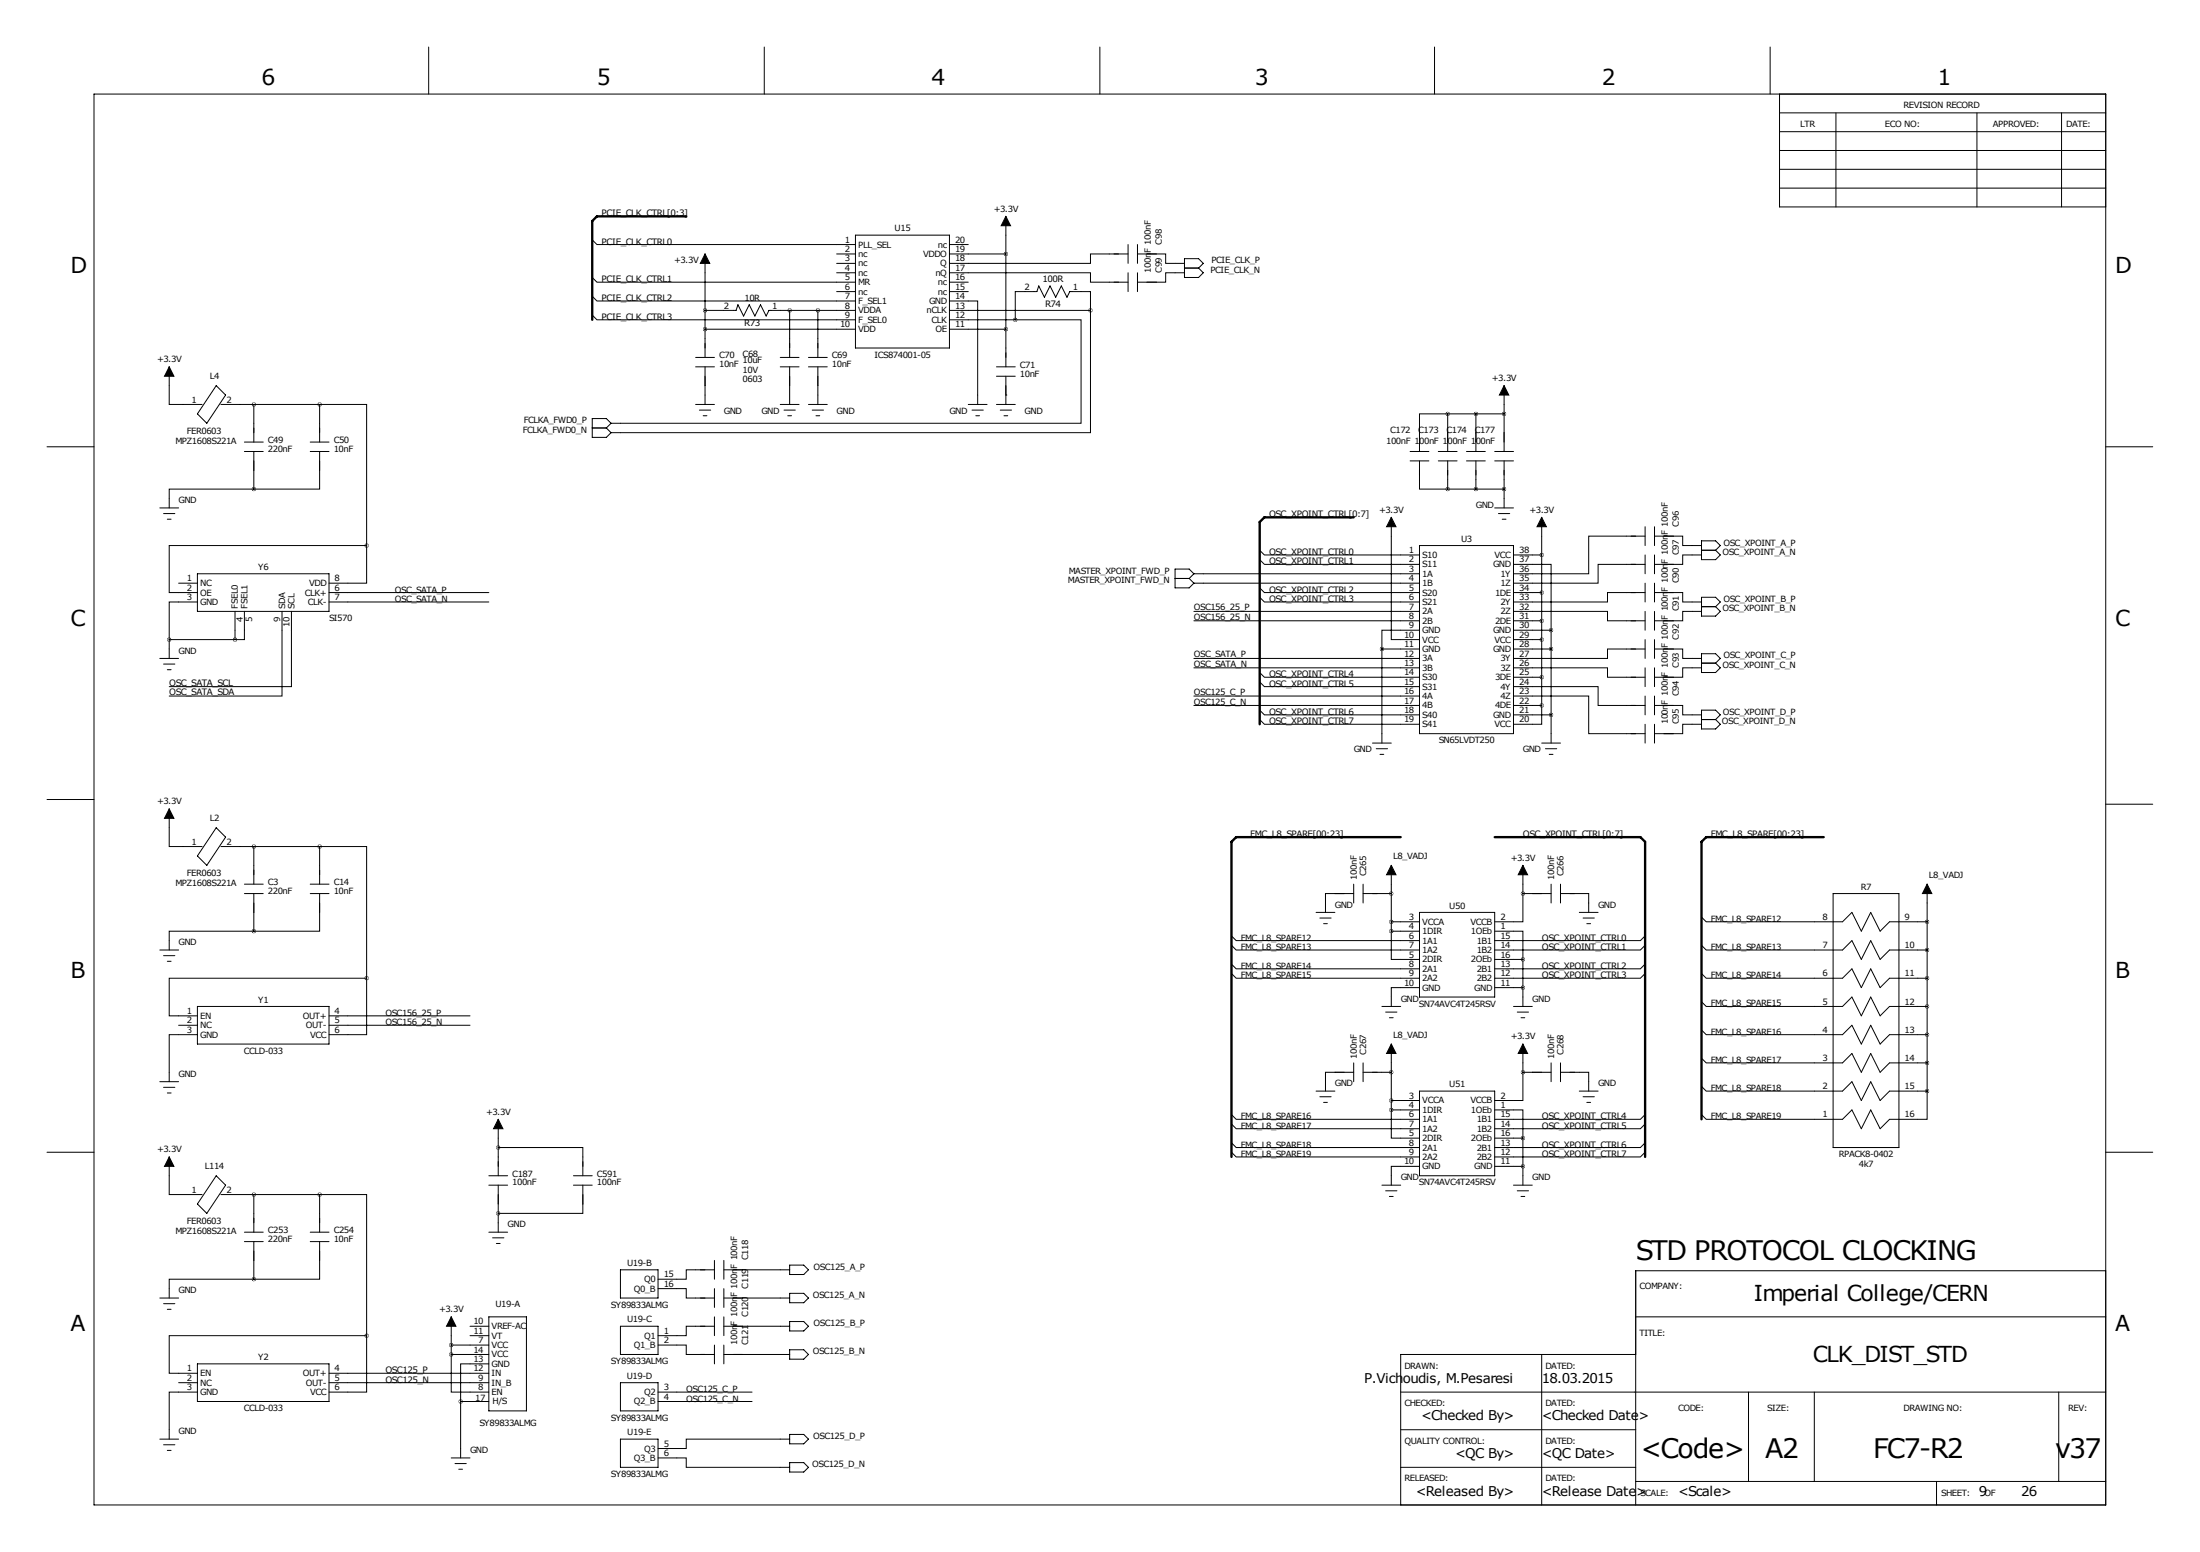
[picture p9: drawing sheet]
<svg xmlns="http://www.w3.org/2000/svg" width="594mm" height="419mm" viewBox="0 0 594 419" stroke-linecap="round" stroke-linejoin="round" font-family="sans-serif">
<g fill="none" stroke="#000" stroke-width=".27">
<path d="M115.8 12.7v12.7M206.5 12.7v12.7M297.2 12.7v12.7M387.6 12.7v12.7M478.3 12.7v12.7M25.4 25.4h543.6v381h-543.6zM480.8 25.4v30.5h88.2M480.8 30.5h88.2M480.8 35.6h88.2M496.1 30.5v25.4M534.2 30.5v25.4M557 30.5v25.4"/>
<path d="M271.8 58.4v10.2M480.8 40.6h88.2M480.8 45.7h88.2M480.8 50.8h88.2M160 64.8l1.3 1.2h69.8M160 74.9l1.3 1.3h69.8M190.5 68.6v27.9M226.1 68.6h5M226.1 71.1h5M226.1 73.7h5M226.1 78.7h5M231.1 63.5h25.4v30.5h-25.4z"/>
<path d="M256.5 73.7h38.1v2.5h10.2M256.5 66h5.1M256.5 68.6h15.3M256.5 76.2h5.1M256.5 78.7h5.1M271.8 68.6v20.3M304.8 68.6h-10.2v2.5h-38.1M304.8 66v5.1M304.8 73.7v5M307.3 68.6h7.7v2.5h5M307.3 66v5.1M307.3 73.7v5"/>
<path d="M320 73.7h-5v2.5h-7.7M320 69.9h3.8l1.3 1.2-1.3 1.3 1.3 1.3-1.3 1.2h-3.8zM320 72.4h3.8M45.7 99.1v10.1h8.9M160 80l1.3 1.3h69.8M160 85.1l1.3 1.3h69.8M188 96.5h5M188 99.1h5M190.5 83.8h8.4l.5-1.5 1.5 3 1.5-3 1.6 3 1.5-3 1.5 3 .8-1.5h23.3M190.5 88.9h40.6M190.5 99.1v10.1M210.8 96.5h5.1"/>
<path d="M210.8 99.1h5.1M213.4 83.8v12.7M213.4 99.1v10.1M218.4 96.5h5.1M218.4 99.1h5.1M221 83.8v12.7M221 99.1v10.1M256.5 81.3h7.7v27.9M256.5 83.8h38.1M256.5 86.4h17.8M256.5 88.9h15.3M269.2 99.1h5.1"/>
<path d="M271.8 88.9v10.2M274.3 86.4h17.8v27.9h-127M294.6 83.8v33h-129.5M294.6 83.8v-5.1h-5.5l-.8 1.6-1.5-3.1-1.6 3.1-1.5-3.1-1.5 3.1-1.5-3.1-.5 1.5h-5.9v7.7M58.4 104.1l2.6 2.6-5.1 7.6-2.6-2.5zM59.7 109.2h26.7M66 119.4h5.1M68.6 109.2v10.2M83.8 119.4h5.1M86.4 109.2h12.7v38.1M86.4 109.2v10.2M160 115.6h3.8"/>
<path d="M163.8 115.6l1.3 1.2M165.1 114.3l-1.3 1.3M165.1 114.3l-1.3-1.3h-3.8v5.1h3.8l1.3-1.3M188 109.2h5M189 110.7h3M190 112.3h1M210.8 109.2h5.1M211.8 110.7h3.1M212.9 112.3h1M218.4 109.2h5.1M219.5 110.7h3M220.5 112.3h1"/>
<path d="M261.6 109.2h5.1M262.6 110.7h3.1M263.7 112.3h1M269.2 109.2h5.1M269.2 101.6h5.1M270.3 110.7h3M271.3 112.3h1M271.8 106.7h.1M271.8 101.6v7.6M391.2 111.8h-7.7v10.1M391.2 111.8v10.1M391.2 111.8h15.2"/>
<path d="M398.8 111.8v10.1M406.4 104.1v17.8M12.7 120.6h12.7M43.2 137.2h5.1M44.2 138.7h3M66 121.9h5.1M68.6 132.1h-22.9v5.1M68.6 121.9v10.2M83.8 121.9h5.1M86.4 121.9v10.2h-17.8M375.9 139.7v33h7.6M381 121.9h5.1"/>
<path d="M381 124.5h5.1M383.5 124.5v7.6h7.7M388.6 121.9h5.1M388.6 124.5h5.1M391.2 124.5v7.6M391.2 132.1h15.2M396.2 121.9h5.1M396.2 124.5h5.1M398.8 124.5v7.6M403.9 121.9h5M403.9 124.5h5M403.9 137.2h5"/>
<path d="M404.9 138.7h3M406.4 124.5v12.7M416.6 139.7v50.8M569 120.6h12.7M45.2 140.2h1M48.3 157.5h5M53.3 154.9h35.6v10.2h-35.6zM99.1 147.3h-53.4v12.7h7.6M99.1 147.3v10.2h-10.2M317.5 156.2h3.8M321.3 156.2l1.3 1.3M322.6 154.9h60.9"/>
<path d="M322.6 157.5h60.9M322.6 154.9l-1.3 1.3M322.6 154.9l-1.3-1.2h-3.8v5.1h3.8l1.3-1.3M340.4 148.6l1.2 1.3h41.9M340.4 151.1l1.2 1.3h41.9M340.4 158.8l1.2 1.2h41.9M383.5 147.3h25.4v50.8h-25.4zM405.9 140.2h1M408.9 152.4h10.2v17.8M408.9 149.9h7.7M444.5 152.4h-12.7v5.1h-22.9M444.5 144.8h-15.2v10.1h-20.4"/>
<path d="M444.5 142.2v5.1M444.5 149.9v5M444.5 157.5v5.1M447 144.8h7.7v2.5h5M447 142.2v5.1M447 149.9v5M447 157.5v5.1M459.7 149.9h-5v2.5h-7.7M459.7 146.1h3.8l1.3 1.2-1.3 1.3 1.3 1.3-1.3 1.2h-3.8zM459.7 148.6h3.8M43.2 177.8h5.1M44.2 179.3h3"/>
<path d="M45.7 172.7h17.8M45.7 172.7v5.1M53.3 162.6h-7.6v10.1M63.5 165.1v7.6M66 165.1v7.6h-2.5M76.2 165.1v22.9h-30.5M78.7 165.1v20.3h-33M88.9 160h43.2M88.9 162.6h43.2M322.6 165.1h60.9M322.6 167.6h60.9M322.6 177.8h60.9"/>
<path d="M340.4 161.3l1.2 1.3h41.9M373.4 175.3h10.1M373.4 175.3v25.4M383.5 170.2h-10.1v5.1M408.9 165.1h25.4v2.5h10.2M408.9 160h7.7M408.9 167.6h7.7M408.9 170.2h10.2M408.9 172.7h7.7M408.9 175.3h10.2M419.1 170.2v30.5M444.5 160h-10.2v2.6h-25.4"/>
<path d="M444.5 175.3h-10.2v2.5h-25.4M444.5 165.1v5.1M444.5 172.7v5.1M447 160h7.7v2.6h5M447 175.3h7.7v2.5h5M447 165.1v5.1M447 172.7v5.1M459.7 165.1h-5v2.5h-7.7M459.7 161.3h3.8l1.3 1.3-1.3 1.2 1.3 1.3-1.3 1.3h-3.8zM459.7 176.5h3.8l1.3 1.3-1.3 1.3 1.3 1.2-1.3 1.3h-3.8zM459.7 163.8h3.8M459.7 179.1h3.8"/>
<path d="M45.2 180.8h1M322.6 180.3h60.9M322.6 188h60.9M322.6 190.5h60.9M340.4 181.6l1.2 1.3h41.9M340.4 184.1l1.2 1.3h41.9M340.4 191.8l1.2 1.2h41.9M340.4 194.3l1.2 1.3h41.9M408.9 180.3h25.4v2.6h10.2M408.9 185.4h22.9v5.1h12.7M408.9 188h20.4v10.1h15.2M408.9 182.9h7.7"/>
<path d="M408.9 190.5h7.7M408.9 193h10.2M416.6 190.5v5.1h-7.7M444.5 180.3v5.1M444.5 188v5M444.5 195.6v5.1M447 190.5h7.7v2.5h5M447 180.3v5.1M447 188v5M447 195.6v5.1M459.7 180.3h-5v2.6h-7.7M459.7 195.6h-5v2.5h-7.7"/>
<path d="M459.7 191.8h3.8l1.3 1.2-1.3 1.3 1.3 1.3-1.3 1.2h-3.8zM459.7 194.3h3.8M12.7 215.9h12.7M45.7 218.4v10.2h8.9M370.8 200.7h5.1M371.9 202.2h3M372.9 203.7h1M416.6 200.7h5M417.6 202.2h3M418.6 203.7h1M569 217.2h12.7M58.4 223.5l2.6 2.6-5.1 7.6-2.6-2.6z"/>
<path d="M59.7 228.6h26.7M66 238.8h5.1M68.6 228.6v10.2M83.8 238.8h5.1M86.4 228.6h12.7v35.6M86.4 228.6v10.2M365.8 238.8v5M368.3 238.8v5M375.9 233.7v17.8M411.5 233.7v7.6M419.1 238.8v5M421.6 238.8v5"/>
<path d="M520.7 238.8v55.8M43.2 256.5h5.1M44.2 258.1h3M45.2 259.6h1M66 241.3h5.1M68.6 251.5h-22.9v5M68.6 241.3v10.2M83.8 241.3h5.1M86.4 241.3v10.2h-17.8M332.7 252.7l1.3 1.3h49.5M332.7 255.3l1.3 1.2h49.5M355.6 246.4h5.1"/>
<path d="M356.6 247.9h3.1M357.6 249.4h1M365.8 241.3h-7.7v5.1M368.3 241.3h7.6M375.9 251.5v7.6h7.6M375.9 248.9h7.6M375.9 251.5h7.6M383.5 246.4h20.4v22.8h-20.4zM403.9 251.5h7.6v7.6M403.9 259.1h7.6M411.5 241.3v7.6h-7.6M411.5 241.3h7.6"/>
<path d="M411.5 259.1v12.7M421.6 241.3h7.7v5.1M426.7 246.4h5.1M427.7 247.9h3.1M428.8 249.4h1M444.5 252.7l-1.3 1.3h-39.3M444.5 255.3l-1.3 1.2h-39.3M459.7 247.6l1.3 1.3h36.8l2.6-2.5 2.5 5.1 2.6-5.1 2.5 5.1 2.5-2.6h10.2M459.7 255.3l1.3 1.2h36.8l2.6-2.5 2.5 5.1 2.6-5.1 2.5 5.1 2.5-2.6h10.2M495.3 241.3h17.8v68.6h-17.8zM48.3 276.9h5M53.3 279.4h-7.6v12.7"/>
<path d="M53.3 271.8h35.6v10.1h-35.6zM88.9 274.3h38.1M88.9 276.9h38.1M99.1 264.2h-53.4v10.1h7.6M99.1 264.2v15.2h-10.2M332.7 260.4l1.3 1.2h49.5M332.7 262.9l1.3 1.3h49.5M373.4 271.8h5.1M374.4 273.3h3M375.4 274.8h1M383.5 266.7h-7.6v5.1M403.9 266.7h7.6"/>
<path d="M408.9 271.8h5.1M410 273.3h3M411 274.8h1M444.5 260.4l-1.3 1.2h-39.3M444.5 262.9l-1.3 1.3h-39.3M459.7 262.9l1.3 1.3h36.8l2.6-2.6 2.5 5.1 2.6-5.1 2.5 5.1 2.5-2.5h10.2M459.7 270.5l1.3 1.3h36.8l2.6-2.6 2.5 5.1 2.6-5.1 2.5 5.1 2.5-2.5h10.2M459.7 278.1l1.3 1.3h36.8l2.6-2.5 2.5 5 2.6-5 2.5 5 2.5-2.5h10.2M43.2 292.1h5.1M44.2 293.6h3M45.2 295.1h1M355.6 294.6h5.1"/>
<path d="M356.6 296.2h3.1M357.6 297.7h1M365.8 289.6h-7.7v5M365.8 287v5.1M368.3 287v5.1M368.3 289.6h7.6M375.9 299.7v7.6h7.6M375.9 297.2h7.6M375.9 299.7h7.6M375.9 281.9v17.8M383.5 294.6h20.4v22.9h-20.4zM403.9 299.7h7.6v7.6"/>
<path d="M411.5 289.6v7.6h-7.6M411.5 289.6h7.6M411.5 281.9v7.7M419.1 287v5.1M421.6 289.6h7.7v5M421.6 287v5.1M426.7 294.6h5.1M427.7 296.2h3.1M428.8 297.7h1M459.7 285.8l1.3 1.2h36.8l2.6-2.5 2.5 5.1 2.6-5.1 2.5 5.1 2.5-2.6h10.2M459.7 293.4l1.3 1.2h36.8l2.6-2.5 2.5 5.1 2.6-5.1 2.5 5.1 2.5-2.6h10.2M520.7 294.6v7.7h-10.2l-2.5 2.5-2.5-5.1-2.6 5.1-2.5-5.1-2.6 2.6h-36.8l-1.3-1.3"/>
<path d="M12.7 311.1h12.7M45.7 312.4v10.2h8.9M58.4 317.5l2.6 2.5-5.1 7.7-2.6-2.6zM132.1 317.5h5.1M134.6 309.9h22.9v7.6M134.6 302.3v15.2M154.9 317.5h5.1M332.7 301l1.3 1.3h49.5M332.7 303.5l1.3 1.3h49.5M332.7 308.6l1.3 1.3h49.5M332.7 311.1l1.3 1.3h49.5M383.5 315h-7.6v5"/>
<path d="M403.9 307.3h7.6M403.9 315h7.6M411.5 307.3v12.7M444.5 301l-1.3 1.3h-39.3M444.5 303.5l-1.3 1.3h-39.3M444.5 308.6l-1.3 1.3h-39.3M444.5 311.1l-1.3 1.3h-39.3M569 311.1h12.7M59.7 322.6h26.7M66 332.7h5.1M66 335.3h5.1M68.6 322.6v10.1"/>
<path d="M68.6 335.3v10.1M83.8 332.7h5.1M83.8 335.3h5.1M86.4 335.3v10.1h-17.8M86.4 322.6h12.7v38.1M86.4 322.6v10.1M132.1 320h5.1M132.1 332.7h5.1M133.1 334.3h3M134.1 335.8h1M134.6 320v12.7M154.9 320h5.1"/>
<path d="M157.5 320v7.7h-22.9M373.4 320h5.1M374.4 321.6h3M375.4 323.1h1M408.9 320h5.1M410 321.6h3M411 323.1h1M43.2 350.5h5.1M44.2 352h3M45.2 353.6h1M68.6 345.4h-22.9v5.1M121.9 355.6v10.2"/>
<path d="M127 358.1h5.1M132.1 355.6h10.1v25.4h-10.1zM167.6 358.1h10.2v7.7h-10.2zM167.6 342.9h10.2v7.6h-10.2zM177.8 348h7.6v2.5h7.6M193 342.9h-7.6v2.5h-7.6M193 358.1h-7.6v2.6h-7.6M193 340.4v5M193 348v5.1M193 355.6v5.1M195.6 358.1h17.8M195.6 350.5h17.8"/>
<path d="M195.6 342.9h17.8M195.6 340.4v5M195.6 348v5.1M195.6 355.6v5.1M213.4 341.6h3.8l1.2 1.3-1.2 1.3h-3.8zM213.4 349.2h3.8l1.2 1.3-1.2 1.3h-3.8zM213.4 356.9h3.8l1.2 1.2-1.2 1.3h-3.8zM442 355.6h127M569 343.2h-127v63.2M48.3 373.4h5M53.3 375.9h-7.6v12.7M53.3 368.3h35.6v10.2h-35.6z"/>
<path d="M88.9 370.8h43.2M88.9 373.4h43.2M99.1 360.7h-53.4v10.1h7.6M99.1 360.7v15.2h-10.2M121.9 365.8v10.1h10.2M121.9 363.2h10.2M121.9 365.8h10.2M124.5 378.5h7.6M124.5 378.5v15.2M127 360.7h5.1M132.1 368.3h-7.6v10.2M167.6 373.4h10.2v7.6h-10.2z"/>
<path d="M177.8 363.2h7.6v2.6h7.6M177.8 375.9h25.4M177.8 378.5h25.4M193 363.2v5.1M195.6 365.8h17.8M195.6 363.2v5.1M213.4 364.5h3.8l1.2 1.3-1.2 1.2h-3.8zM378.5 375.9h190.5M416.6 365.8v40.6M442 365.8h-63.5v40.6M472.4 375.9v24.1M490.2 375.9v24.1"/>
<path d="M556.3 375.9v24.1M43.2 388.6h5.1M44.2 390.1h3M45.2 391.7h1M121.9 393.7h5.1M122.9 395.2h3.1M124 396.7h1M167.6 388.6h10.2v7.6h-10.2zM177.8 393.7h7.6v2.5h28M213.4 388.6h-28v2.6h-7.6M213.4 387.3h3.8l1.2 1.3-1.2 1.3h-3.8zM213.4 395h3.8l1.2 1.2-1.2 1.3h-3.8z"/>
<path d="M378.5 386.1h63.5M378.5 396.2h63.5M442 400h127M523.2 400v6.4"/>
</g>
<g fill="#000" stroke="#000" stroke-width=".27">
<path d="M271.8 58.4l1.2 2.6h-2.5zM190.5 68.6l1.3 2.5h-2.6zM45.7 99.1l1.3 2.5h-2.6zM406.4 104.1l1.3 2.6h-2.6zM375.9 139.7l1.3 2.5h-2.6zM416.6 139.7l1.2 2.5h-2.5zM45.7 218.4l1.3 2.6h-2.6zM375.9 233.7l1.3 2.5h-2.6zM411.5 233.7l1.2 2.5h-2.5zM520.7 238.8l1.3 2.5h-2.6zM375.9 281.9l1.3 2.6h-2.6zM411.5 281.9l1.2 2.6h-2.5z"/>
<path d="M45.7 312.4l1.3 2.6h-2.6zM134.6 302.3l1.3 2.5h-2.6zM121.9 355.6l1.3 2.5h-2.6z"/>
</g>
<path d="M121.9 365.8a.05 .05 0 0 0 .1 0 .05 .05 0 0 0-.1 0zM134.6 327.7a.05 .05 0 0 0 .1 0 .05 .05 0 0 0-.1 0zM68.5 322.6a.05 .05 0 0 0 .1 0 .05 .05 0 0 0-.1 0zM86.3 322.6a.05 .05 0 0 0 .1 0 .05 .05 0 0 0-.1 0zM68.5 345.4a.05 .05 0 0 0 .1 0 .05 .05 0 0 0-.1 0zM134.6 309.9a.05 .05 0 0 0 .1 0 .05 .05 0 0 0-.1 0zM124.4 378.5a.05 .05 0 0 0 .1 0 .05 .05 0 0 0-.1 0zM68.5 228.6a.05 .05 0 0 0 .1 0 .05 .05 0 0 0-.1 0zM86.3 228.6a.05 .05 0 0 0 .1 0 .05 .05 0 0 0-.1 0zM68.5 251.5a.05 .05 0 0 0 .1 0 .05 .05 0 0 0-.1 0zM416.5 190.5a.05 .05 0 0 0 .1 0 .05 .05 0 0 0-.1 0zM416.5 182.9a.05 .05 0 0 0 .1 0 .05 .05 0 0 0-.1 0zM416.5 167.6a.05 .05 0 0 0 .1 0 .05 .05 0 0 0-.1 0zM416.5 160a.05 .05 0 0 0 .1 0 .05 .05 0 0 0-.1 0zM416.5 149.9a.05 .05 0 0 0 .1 0 .05 .05 0 0 0-.1 0zM416.5 172.7a.05 .05 0 0 0 .1 0 .05 .05 0 0 0-.1 0zM373.3 175.3a.05 .05 0 0 0 .1 0 .05 .05 0 0 0-.1 0zM68.5 109.2a.05 .05 0 0 0 .1 0 .05 .05 0 0 0-.1 0zM86.3 109.2a.05 .05 0 0 0 .1 0 .05 .05 0 0 0-.1 0zM68.5 132.1a.05 .05 0 0 0 .1 0 .05 .05 0 0 0-.1 0zM220.9 83.8a.05 .05 0 0 0 .1 0 .05 .05 0 0 0-.1 0zM213.3 83.8a.05 .05 0 0 0 .1 0 .05 .05 0 0 0-.1 0zM274.3 86.4a.05 .05 0 0 0 .1 0 .05 .05 0 0 0-.1 0zM294.6 83.8a.05 .05 0 0 0 .1 0 .05 .05 0 0 0-.1 0zM391.1 132.1a.05 .05 0 0 0 .1 0 .05 .05 0 0 0-.1 0zM398.7 132.1a.05 .05 0 0 0 .1 0 .05 .05 0 0 0-.1 0zM398.7 111.8a.05 .05 0 0 0 .1 0 .05 .05 0 0 0-.1 0zM391.1 111.8a.05 .05 0 0 0 .1 0 .05 .05 0 0 0-.1 0zM375.9 248.9a.05 .05 0 0 0 .1 0 .05 .05 0 0 0-.1 0zM375.9 251.5a.05 .05 0 0 0 .1 0 .05 .05 0 0 0-.1 0zM411.4 266.7a.05 .05 0 0 0 .1 0 .05 .05 0 0 0-.1 0zM411.4 259.1a.05 .05 0 0 0 .1 0 .05 .05 0 0 0-.1 0zM411.4 241.3a.05 .05 0 0 0 .1 0 .05 .05 0 0 0-.1 0zM375.9 297.2a.05 .05 0 0 0 .1 0 .05 .05 0 0 0-.1 0zM375.9 299.7a.05 .05 0 0 0 .1 0 .05 .05 0 0 0-.1 0zM411.4 315a.05 .05 0 0 0 .1 0 .05 .05 0 0 0-.1 0zM411.4 307.3a.05 .05 0 0 0 .1 0 .05 .05 0 0 0-.1 0zM411.4 289.6a.05 .05 0 0 0 .1 0 .05 .05 0 0 0-.1 0zM375.9 241.3a.05 .05 0 0 0 .1 0 .05 .05 0 0 0-.1 0zM375.9 289.6a.05 .05 0 0 0 .1 0 .05 .05 0 0 0-.1 0zM271.7 88.9a.05 .05 0 0 0 .1 0 .05 .05 0 0 0-.1 0zM271.7 68.6a.05 .05 0 0 0 .1 0 .05 .05 0 0 0-.1 0zM121.9 363.2a.05 .05 0 0 0 .1 0 .05 .05 0 0 0-.1 0zM99 360.7a.05 .05 0 0 0 .1 0 .05 .05 0 0 0-.1 0zM99 264.2a.05 .05 0 0 0 .1 0 .05 .05 0 0 0-.1 0zM99 147.3a.05 .05 0 0 0 .1 0 .05 .05 0 0 0-.1 0zM45.7 172.7a.05 .05 0 0 0 .1 0 .05 .05 0 0 0-.1 0z" fill="#000" stroke="#000" stroke-width="1"/>
<path d="M185.4 58.4h-24.1l-1.3 1.3v26.7M365.8 139.7h-24.2l-1.2 1.3v54.6M378.5 226.1h-44.5l-1.3 1.2v85.1M403.9 226.1h39.3l1.3 1.2v85.1M492.8 226.1h-31.8l-1.3 1.2v75" fill="none" stroke="#000" stroke-width=".63"/>
<g font-size="7.3">
<text x="442" y="340.4">STD PROTOCOL CLOCKING</text>
<text x="443.3" y="393.7">&lt;Code&gt;</text>
<text x="477" y="393.7">A2</text>
<text x="506.1" y="393.7">FC7-R2</text>
<text x="555.3" y="393.7">v37</text>
</g>
<g font-size="5.9">
<text x="70.6" y="22.9">6</text>
<text x="161.3" y="22.9">5</text>
<text x="251.7" y="22.9">4</text>
<text x="339.1" y="22.9">3</text>
<text x="432.8" y="22.9">2</text>
<text x="523.5" y="22.9">1</text>
<text x="19" y="73.7">D</text>
<text x="571.5" y="73.7">D</text>
<text x="19" y="168.9">C</text>
<text x="571.5" y="168.9">C</text>
<text x="19" y="264.2">B</text>
<text x="571.5" y="264.2">B</text>
<text x="473.9" y="351.3">Imperial College/CERN</text>
<text x="19" y="359.4">A</text>
<text x="571.5" y="359.4">A</text>
<text x="489.8" y="367.8">CLK_DIST_STD</text>
</g>
<g font-size="3.6">
<text x="368.6" y="373.4">P.Vichoudis, M.Pesaresi</text>
<text x="416.6" y="373.4">18.03.2015</text>
<text x="384" y="383.5">&lt;Checked By&gt;</text>
<text x="416.6" y="383.5">&lt;Checked Date&gt;</text>
<text x="393.1" y="393.7">&lt;QC By&gt;</text>
<text x="416.6" y="393.7">&lt;QC Date&gt;</text>
<text x="382.5" y="403.9">&lt;Released By&gt;</text>
<text x="416.6" y="403.9">&lt;Release Date&gt;</text>
<text x="453.4" y="403.9">&lt;Scale&gt;</text>
<text x="534.7" y="403.9">9</text>
<text x="546.1" y="403.9">26</text>
</g>
<g font-size="2.4">
<text x="162.6" y="58.4">PCIE_CLK_CTRL[0:3]</text>
<text x="162.6" y="66">PCIE_CLK_CTRL0</text>
<text x="162.6" y="76.2">PCIE_CLK_CTRL1</text>
<text x="281.7" y="76.2">100R</text>
<text x="162.6" y="81.3">PCIE_CLK_CTRL2</text>
<text x="282.4" y="82.9">R74</text>
<text x="162.6" y="86.4">PCIE_CLK_CTRL3</text>
<text x="201.1" y="88">R73</text>
<text x="342.9" y="139.7">OSC_XPOINT_CTRL[0:7]</text>
<text x="342.9" y="149.9">OSC_XPOINT_CTRL0</text>
<text x="342.9" y="152.4">OSC_XPOINT_CTRL1</text>
<text x="342.9" y="160">OSC_XPOINT_CTRL2</text>
<text x="342.9" y="162.6">OSC_XPOINT_CTRL3</text>
<text x="45.7" y="185.2">OSC_SATA_SCL</text>
<text x="342.9" y="182.9">OSC_XPOINT_CTRL4</text>
<text x="342.9" y="185.4">OSC_XPOINT_CTRL5</text>
<text x="45.7" y="187.7">OSC_SATA_SDA</text>
<text x="342.9" y="193">OSC_XPOINT_CTRL6</text>
<text x="342.9" y="195.6">OSC_XPOINT_CTRL7</text>
<text x="337.8" y="226.1">FMC_L8_SPARE[00:23]</text>
<text x="411.5" y="226.1">OSC_XPOINT_CTRL[0:7]</text>
<text x="462.3" y="226.1">FMC_L8_SPARE[00:23]</text>
<text x="416.6" y="254">OSC_XPOINT_CTRL0</text>
<text x="416.6" y="256.5">OSC_XPOINT_CTRL1</text>
<text x="416.6" y="261.6">OSC_XPOINT_CTRL2</text>
<text x="416.6" y="264.2">OSC_XPOINT_CTRL3</text>
<text x="416.6" y="302.3">OSC_XPOINT_CTRL4</text>
<text x="416.6" y="304.8">OSC_XPOINT_CTRL5</text>
<text x="416.6" y="309.9">OSC_XPOINT_CTRL6</text>
<text x="416.6" y="312.4">OSC_XPOINT_CTRL7</text>
<text x="104.1" y="370.8">OSC125_P</text>
<text x="104.1" y="373.4">OSC125_N</text>
</g>
<g font-size="2.3">
<text x="514.3" y="29.2">REVISION RECORD</text>
<text x="486.4" y="34.3">LTR</text>
<text x="509.3" y="34.3">ECO NO:</text>
<text x="538.5" y="34.3">APPROVED:</text>
<text x="558.3" y="34.3">DATE:</text>
<text x="268.5" y="57.1">+3.3V</text>
<text x="228.3" y="65.5">1</text>
<text x="241.7" y="62.5">U15</text>
<text x="258.1" y="65.5">20</text>
<text x="182.1" y="71.1">+3.3V</text>
<text x="228.3" y="68.1">2</text>
<text x="228.3" y="70.6">3</text>
<text x="231.9" y="66.8">PLL_SEL</text>
<text x="231.9" y="69.4">nc</text>
<text x="231.9" y="71.9">nc</text>
<text x="249.5" y="69.4">VDDO</text>
<text x="253.4" y="66.8">nc</text>
<text x="254.1" y="71.9">Q</text>
<text x="258.1" y="68.1">19</text>
<text x="258.1" y="70.6">18</text>
<text x="313.9" y="66" transform="rotate(-90 313.9 66)">C98</text>
<text x="327.3" y="71.1">PCIE_CLK_P</text>
<text x="228.3" y="73.2">4</text>
<text x="228.3" y="75.7">5</text>
<text x="231.9" y="74.5">nc</text>
<text x="231.9" y="77">MR</text>
<text x="252.7" y="74.5">nQ</text>
<text x="253.4" y="77">nc</text>
<text x="258.1" y="73.2">17</text>
<text x="258.1" y="75.7">16</text>
<text x="311" y="73.7" transform="rotate(-90 311 73.7)">100nF 100nF</text>
<text x="313.9" y="73.7" transform="rotate(-90 313.9 73.7)">C99</text>
<text x="327.1" y="73.7">PCIE_CLK_N</text>
<text x="195.6" y="83.3">2</text>
<text x="201.2" y="81.3">10R</text>
<text x="208.6" y="83.4">1</text>
<text x="228.3" y="78.2">6</text>
<text x="228.3" y="80.8">7</text>
<text x="228.3" y="83.3">8</text>
<text x="231.9" y="79.5">nc</text>
<text x="231.9" y="82.1">F_SEL1</text>
<text x="251" y="82.1">GND</text>
<text x="253.4" y="79.5">nc</text>
<text x="258.1" y="78.2">15</text>
<text x="258.1" y="80.8">14</text>
<text x="258.1" y="83.3">13</text>
<text x="276.9" y="78.2">2</text>
<text x="289.9" y="78.3">1</text>
<text x="227" y="88.4">10</text>
<text x="228.3" y="85.9">9</text>
<text x="231.9" y="84.6">VDDA</text>
<text x="231.9" y="87.2">F_SEL0</text>
<text x="231.9" y="89.7">VDD</text>
<text x="250.4" y="84.6">nCLK</text>
<text x="251.7" y="87.2">CLK</text>
<text x="252.7" y="89.7">OE</text>
<text x="258.1" y="85.9">12</text>
<text x="258.1" y="88.4">11</text>
<text x="42.4" y="97.8">+3.3V</text>
<text x="194.3" y="96.8">C70</text>
<text x="194.3" y="99.1">10nF</text>
<text x="200.7" y="96.5">C68</text>
<text x="200.7" y="98.1">10uF</text>
<text x="200.7" y="100.7">10V</text>
<text x="224.8" y="96.8">C69</text>
<text x="224.8" y="99.1">10nF</text>
<text x="236.3" y="96.6">ICS874001-05</text>
<text x="275.6" y="99.3">C71</text>
<text x="275.6" y="101.7">10nF</text>
<text x="56.7" y="102.4">L4</text>
<text x="200.7" y="103.2">0603</text>
<text x="403.1" y="102.9">+3.3V</text>
<text x="51.8" y="108.7">1</text>
<text x="61.2" y="108.7">2</text>
<text x="195.6" y="111.8">GND</text>
<text x="205.7" y="111.8">GND</text>
<text x="226.1" y="111.8">GND</text>
<text x="256.5" y="111.8">GND</text>
<text x="276.9" y="111.8">GND</text>
<text x="47.4" y="120">MPZ1608S221A</text>
<text x="50.5" y="117.2">FER0603</text>
<text x="72.4" y="119.6">C49</text>
<text x="90.2" y="119.6">C50</text>
<text x="141.2" y="116.8">FCLKA_FWD0_N</text>
<text x="141.5" y="114.3">FCLKA_FWD0_P</text>
<text x="374.5" y="119.9">100nF 100nF 100nF 100nF</text>
<text x="375.6" y="116.9">C172</text>
<text x="383.2" y="116.9">C173</text>
<text x="390.8" y="116.9">C174</text>
<text x="398.5" y="116.9">C177</text>
<text x="72.4" y="122">220nF</text>
<text x="90.2" y="122">10nF</text>
<text x="48.3" y="135.9">GND</text>
<text x="398.8" y="137.2">GND</text>
<text x="372.6" y="138.4">+3.3V</text>
<text x="413.3" y="138.4">+3.3V</text>
<text x="453.6" y="142.2" transform="rotate(-90 453.6 142.2)">C96</text>
<text x="380.7" y="149.4">1</text>
<text x="394.8" y="146.3">U3</text>
<text x="410.5" y="149.4">38</text>
<text x="453.6" y="149.9" transform="rotate(-90 453.6 149.9)">C97</text>
<text x="465.4" y="149.9">OSC_XPOINT_A_N</text>
<text x="465.6" y="147.3">OSC_XPOINT_A_P</text>
<text x="69.7" y="153.9">Y6</text>
<text x="288.8" y="154.9">MASTER_XPOINT_FWD_P</text>
<text x="380.7" y="151.9">2</text>
<text x="380.7" y="154.4">3</text>
<text x="384.3" y="150.7">S10</text>
<text x="384.3" y="153.2">S11</text>
<text x="384.3" y="155.7">1A</text>
<text x="403.4" y="153.2">GND</text>
<text x="403.8" y="150.7">VCC</text>
<text x="405.4" y="155.7">1Y</text>
<text x="410.5" y="151.9">37</text>
<text x="410.5" y="154.4">36</text>
<text x="50.5" y="157">1</text>
<text x="50.5" y="159.5">2</text>
<text x="54.1" y="158.3">NC</text>
<text x="54.1" y="160.8">OE</text>
<text x="82.3" y="160.8">CLK+</text>
<text x="83.5" y="158.3">VDD</text>
<text x="90.4" y="157">8</text>
<text x="90.4" y="159.5">6</text>
<text x="106.7" y="160">OSC_SATA_P</text>
<text x="288.6" y="157.5">MASTER_XPOINT_FWD_N</text>
<text x="380.7" y="157">4</text>
<text x="380.7" y="159.5">5</text>
<text x="384.3" y="158.3">1B</text>
<text x="384.3" y="160.8">S20</text>
<text x="404" y="160.8">1DE</text>
<text x="405.4" y="158.3">1Z</text>
<text x="410.5" y="157">35</text>
<text x="410.5" y="159.5">34</text>
<text x="453.6" y="157.5" transform="rotate(-90 453.6 157.5)">C90</text>
<text x="50.5" y="162.1">3</text>
<text x="54.1" y="163.4">GND</text>
<text x="64.3" y="164.3" transform="rotate(-90 64.3 164.3)">FSEL0</text>
<text x="65.6" y="167.9" transform="rotate(-90 65.6 167.9)">4</text>
<text x="66.8" y="164.3" transform="rotate(-90 66.8 164.3)">FSEL1</text>
<text x="68.2" y="167.9" transform="rotate(-90 68.2 167.9)">5</text>
<text x="75.7" y="167.9" transform="rotate(-90 75.7 167.9)">9</text>
<text x="77" y="164.3" transform="rotate(-90 77 164.3)">SDA</text>
<text x="79.5" y="164.3" transform="rotate(-90 79.5 164.3)">SCL</text>
<text x="83.1" y="163.4">CLK-</text>
<text x="88.9" y="167.7">SI570</text>
<text x="90.4" y="162.1">7</text>
<text x="106.7" y="162.6">OSC_SATA_N</text>
<text x="322.6" y="167.4">OSC156_25_N</text>
<text x="322.6" y="164.8">OSC156_25_P</text>
<text x="380.7" y="162.1">6</text>
<text x="380.7" y="164.6">7</text>
<text x="380.7" y="167.1">8</text>
<text x="384.3" y="163.4">S21</text>
<text x="384.3" y="165.9">2A</text>
<text x="405.4" y="163.4">2Y</text>
<text x="405.4" y="165.9">2Z</text>
<text x="410.5" y="162.1">33</text>
<text x="410.5" y="164.6">32</text>
<text x="410.5" y="167.1">31</text>
<text x="453.6" y="165.1" transform="rotate(-90 453.6 165.1)">C91</text>
<text x="465.4" y="165.1">OSC_XPOINT_B_N</text>
<text x="465.6" y="162.6">OSC_XPOINT_B_P</text>
<text x="78.2" y="169.3" transform="rotate(-90 78.2 169.3)">10</text>
<text x="379.4" y="172.2">10</text>
<text x="380.7" y="169.7">9</text>
<text x="384.3" y="168.4">2B</text>
<text x="384.3" y="171">GND</text>
<text x="384.3" y="173.5">VCC</text>
<text x="403.4" y="171">GND</text>
<text x="403.8" y="173.5">VCC</text>
<text x="404" y="168.4">2DE</text>
<text x="410.5" y="169.7">30</text>
<text x="410.5" y="172.2">29</text>
<text x="453.6" y="172.7" transform="rotate(-90 453.6 172.7)">C92</text>
<text x="48.3" y="176.5">GND</text>
<text x="322.6" y="177.5">OSC_SATA_P</text>
<text x="379.4" y="174.8">11</text>
<text x="379.4" y="177.3">12</text>
<text x="379.4" y="179.8">13</text>
<text x="384.3" y="176.1">GND</text>
<text x="384.3" y="178.6">3A</text>
<text x="403.4" y="176.1">GND</text>
<text x="405.4" y="178.6">3Y</text>
<text x="410.5" y="174.8">28</text>
<text x="410.5" y="177.3">27</text>
<text x="410.5" y="179.8">26</text>
<text x="465.6" y="177.8">OSC_XPOINT_C_P</text>
<text x="322.6" y="180.1">OSC_SATA_N</text>
<text x="379.4" y="182.4">14</text>
<text x="379.4" y="184.9">15</text>
<text x="384.3" y="181.1">3B</text>
<text x="384.3" y="183.7">S30</text>
<text x="404" y="183.7">3DE</text>
<text x="405.4" y="181.1">3Z</text>
<text x="410.5" y="182.4">25</text>
<text x="410.5" y="184.9">24</text>
<text x="453.6" y="180.3" transform="rotate(-90 453.6 180.3)">C93</text>
<text x="465.4" y="180.3">OSC_XPOINT_C_N</text>
<text x="322.6" y="190.2">OSC125_C_N</text>
<text x="322.6" y="187.7">OSC125_C_P</text>
<text x="379.4" y="187.5">16</text>
<text x="379.4" y="190">17</text>
<text x="384.3" y="186.2">S31</text>
<text x="384.3" y="188.8">4A</text>
<text x="384.3" y="191.3">4B</text>
<text x="404" y="191.3">4DE</text>
<text x="405.4" y="186.2">4Y</text>
<text x="405.4" y="188.8">4Z</text>
<text x="410.5" y="187.5">23</text>
<text x="410.5" y="190">22</text>
<text x="453.6" y="188" transform="rotate(-90 453.6 188)">C94</text>
<text x="379.4" y="192.5">18</text>
<text x="379.4" y="195.1">19</text>
<text x="384.3" y="193.8">S40</text>
<text x="384.3" y="196.4">S41</text>
<text x="403.4" y="193.8">GND</text>
<text x="403.8" y="196.4">VCC</text>
<text x="410.5" y="192.5">21</text>
<text x="410.5" y="195.1">20</text>
<text x="450.7" y="195.6" transform="rotate(-90 450.7 195.6)">100nF 100nF 100nF 100nF 100nF 100nF 100nF 100nF</text>
<text x="453.6" y="195.6" transform="rotate(-90 453.6 195.6)">C95</text>
<text x="465.2" y="195.6">OSC_XPOINT_D_N</text>
<text x="465.5" y="193">OSC_XPOINT_D_P</text>
<text x="365.8" y="203.2">GND</text>
<text x="388.7" y="200.7">SN65LVDT250</text>
<text x="411.5" y="203.2">GND</text>
<text x="42.4" y="217.2">+3.3V</text>
<text x="56.7" y="221.7">L2</text>
<text x="51.8" y="228.1">1</text>
<text x="61.2" y="228.1">2</text>
<text x="376.4" y="231.9">L8_VADJ</text>
<text x="408.2" y="232.4">+3.3V</text>
<text x="47.4" y="239.4">MPZ1608S221A</text>
<text x="50.5" y="236.6">FER0603</text>
<text x="72.4" y="239">C3</text>
<text x="90.2" y="239">C14</text>
<text x="366.6" y="237.6" transform="rotate(-90 366.6 237.6)">100nF</text>
<text x="369.1" y="236.5" transform="rotate(-90 369.1 236.5)">C265</text>
<text x="419.9" y="237.6" transform="rotate(-90 419.9 237.6)">100nF</text>
<text x="422.4" y="236.5" transform="rotate(-90 422.4 236.5)">C266</text>
<text x="521.2" y="237">L8_VADJ</text>
<text x="72.4" y="241.4">220nF</text>
<text x="90.2" y="241.4">10nF</text>
<text x="360.7" y="245.1">GND</text>
<text x="391.6" y="245.4">U50</text>
<text x="431.8" y="245.1">GND</text>
<text x="502.8" y="240.3">R7</text>
<text x="380.7" y="248.4">3</text>
<text x="380.7" y="251">4</text>
<text x="384.3" y="249.7">VCCA</text>
<text x="397.3" y="249.7">VCCB</text>
<text x="405.4" y="248.4">2</text>
<text x="405.4" y="251">1</text>
<text x="462.3" y="248.9">FMC_L8_SPARE12</text>
<text x="492.5" y="248.4">8</text>
<text x="514.6" y="248.4">9</text>
<text x="48.3" y="255.3">GND</text>
<text x="335.3" y="254">FMC_L8_SPARE12</text>
<text x="335.3" y="256.5">FMC_L8_SPARE13</text>
<text x="380.7" y="253.5">6</text>
<text x="380.7" y="256">7</text>
<text x="384.3" y="252.3">1DIR</text>
<text x="384.3" y="254.8">1A1</text>
<text x="384.3" y="257.3">1A2</text>
<text x="397.4" y="252.3">1OEb</text>
<text x="399" y="254.8">1B1</text>
<text x="399" y="257.3">1B2</text>
<text x="405.4" y="253.5">15</text>
<text x="405.4" y="256">14</text>
<text x="462.3" y="256.5">FMC_L8_SPARE13</text>
<text x="492.5" y="256">7</text>
<text x="514.6" y="256">10</text>
<text x="335.3" y="261.6">FMC_L8_SPARE14</text>
<text x="380.7" y="258.6">5</text>
<text x="380.7" y="261.1">8</text>
<text x="380.7" y="263.7">9</text>
<text x="384.3" y="259.9">2DIR</text>
<text x="384.3" y="262.4">2A1</text>
<text x="397.4" y="259.9">2OEb</text>
<text x="399" y="262.4">2B1</text>
<text x="405.4" y="258.6">16</text>
<text x="405.4" y="261.1">13</text>
<text x="405.4" y="263.7">12</text>
<text x="492.5" y="263.7">6</text>
<text x="514.6" y="263.7">11</text>
<text x="335.3" y="264.2">FMC_L8_SPARE15</text>
<text x="379.4" y="266.2">10</text>
<text x="384.3" y="265">2A2</text>
<text x="384.3" y="267.5">GND</text>
<text x="398.4" y="267.5">GND</text>
<text x="399" y="265">2B2</text>
<text x="405.4" y="266.2">11</text>
<text x="462.3" y="264.2">FMC_L8_SPARE14</text>
<text x="50.5" y="273.8">1</text>
<text x="54.1" y="275.1">EN</text>
<text x="69.7" y="270.8">Y1</text>
<text x="81.8" y="275.1">OUT+</text>
<text x="90.4" y="273.8">4</text>
<text x="104.1" y="274.3">OSC156_25_P</text>
<text x="378.5" y="270.5">GND</text>
<text x="383.4" y="271.9">SN74AVC4T245RSV</text>
<text x="414" y="270.5">GND</text>
<text x="462.3" y="271.8">FMC_L8_SPARE15</text>
<text x="492.5" y="271.3">5</text>
<text x="514.6" y="271.3">12</text>
<text x="50.5" y="276.4">2</text>
<text x="50.5" y="278.9">3</text>
<text x="54.1" y="277.7">NC</text>
<text x="54.1" y="280.2">GND</text>
<text x="82.6" y="277.7">OUT-</text>
<text x="83.8" y="280.2">VCC</text>
<text x="90.4" y="276.4">5</text>
<text x="90.4" y="278.9">6</text>
<text x="104.1" y="276.9">OSC156_25_N</text>
<text x="376.4" y="280.2">L8_VADJ</text>
<text x="408.2" y="280.7">+3.3V</text>
<text x="462.3" y="279.4">FMC_L8_SPARE16</text>
<text x="492.5" y="278.9">4</text>
<text x="514.6" y="278.9">13</text>
<text x="65.8" y="284.6">CCLD-033</text>
<text x="366.6" y="285.9" transform="rotate(-90 366.6 285.9)">100nF</text>
<text x="369.1" y="284.8" transform="rotate(-90 369.1 284.8)">C267</text>
<text x="419.9" y="285.9" transform="rotate(-90 419.9 285.9)">100nF</text>
<text x="422.4" y="284.8" transform="rotate(-90 422.4 284.8)">C268</text>
<text x="462.3" y="287">FMC_L8_SPARE17</text>
<text x="492.5" y="286.5">3</text>
<text x="514.6" y="286.5">14</text>
<text x="48.3" y="290.8">GND</text>
<text x="360.7" y="293.4">GND</text>
<text x="391.6" y="293.6">U51</text>
<text x="431.8" y="293.4">GND</text>
<text x="380.7" y="296.7">3</text>
<text x="380.7" y="299.2">4</text>
<text x="384.3" y="298">VCCA</text>
<text x="397.3" y="298">VCCB</text>
<text x="405.4" y="296.7">2</text>
<text x="405.4" y="299.2">1</text>
<text x="462.3" y="294.6">FMC_L8_SPARE18</text>
<text x="492.5" y="294.1">2</text>
<text x="514.6" y="294.1">15</text>
<text x="131.3" y="301">+3.3V</text>
<text x="335.3" y="302.3">FMC_L8_SPARE16</text>
<text x="335.3" y="304.8">FMC_L8_SPARE17</text>
<text x="380.7" y="301.8">6</text>
<text x="380.7" y="304.3">7</text>
<text x="384.3" y="300.5">1DIR</text>
<text x="384.3" y="303.1">1A1</text>
<text x="384.3" y="305.6">1A2</text>
<text x="397.4" y="300.5">1OEb</text>
<text x="399" y="303.1">1B1</text>
<text x="399" y="305.6">1B2</text>
<text x="405.4" y="301.8">15</text>
<text x="405.4" y="304.3">14</text>
<text x="462.3" y="302.3">FMC_L8_SPARE19</text>
<text x="492.5" y="301.8">1</text>
<text x="514.6" y="301.8">16</text>
<text x="42.4" y="311.1">+3.3V</text>
<text x="335.3" y="309.9">FMC_L8_SPARE18</text>
<text x="380.7" y="306.8">5</text>
<text x="380.7" y="309.4">8</text>
<text x="380.7" y="311.9">9</text>
<text x="384.3" y="308.1">2DIR</text>
<text x="384.3" y="310.7">2A1</text>
<text x="397.4" y="308.1">2OEb</text>
<text x="399" y="310.7">2B1</text>
<text x="405.4" y="306.8">16</text>
<text x="405.4" y="309.4">13</text>
<text x="405.4" y="311.9">12</text>
<text x="55.3" y="315.7">L114</text>
<text x="138.4" y="317.8">C187</text>
<text x="161.3" y="317.8">C591</text>
<text x="335.3" y="312.4">FMC_L8_SPARE19</text>
<text x="379.4" y="314.5">10</text>
<text x="384.3" y="313.2">2A2</text>
<text x="384.3" y="315.8">GND</text>
<text x="398.4" y="315.8">GND</text>
<text x="399" y="313.2">2B2</text>
<text x="405.4" y="314.5">11</text>
<text x="496.9" y="312.5">RPACK8-0402</text>
<text x="502.3" y="315">4k7</text>
<text x="51.8" y="322.1">1</text>
<text x="61.2" y="322.1">2</text>
<text x="138.4" y="320.1">100nF</text>
<text x="161.3" y="320.1">100nF</text>
<text x="378.5" y="318.8">GND</text>
<text x="383.4" y="320.1">SN74AVC4T245RSV</text>
<text x="414" y="318.8">GND</text>
<text x="47.4" y="333.3">MPZ1608S221A</text>
<text x="50.5" y="330.5">FER0603</text>
<text x="72.4" y="333">C253</text>
<text x="72.4" y="335.4">220nF</text>
<text x="90.2" y="333">C254</text>
<text x="90.2" y="335.4">10nF</text>
<text x="137.2" y="331.5">GND</text>
<text x="169.4" y="341.9">U19-B</text>
<text x="202.2" y="340.4" transform="rotate(-90 202.2 340.4)">C118</text>
<text x="174" y="346.2">Q0</text>
<text x="179.3" y="344.9">15</text>
<text x="179.3" y="347.5">16</text>
<text x="202.2" y="348" transform="rotate(-90 202.2 348)">C119</text>
<text x="219.8" y="342.9">OSC125_A_P</text>
<text x="443" y="348">COMPANY:</text>
<text x="48.3" y="349.2">GND</text>
<text x="133.9" y="353.1">U19-A</text>
<text x="165.1" y="353.1">SY89833ALMG</text>
<text x="171.2" y="348.8">Q0_B</text>
<text x="219.6" y="350.5">OSC125_A_N</text>
<text x="118.6" y="354.3">+3.3V</text>
<text x="127.9" y="357.6">10</text>
<text x="132.8" y="358.9">VREF-AC</text>
<text x="169.4" y="357.1">U19-C</text>
<text x="202.2" y="355.6" transform="rotate(-90 202.2 355.6)">C120</text>
<text x="219.8" y="358.1">OSC125_B_P</text>
<text x="127.9" y="360.2">11</text>
<text x="127.9" y="365.3">14</text>
<text x="129.2" y="362.7">7</text>
<text x="132.8" y="361.5">VT</text>
<text x="132.8" y="364">VCC</text>
<text x="171.2" y="364">Q1_B</text>
<text x="174" y="361.5">Q1</text>
<text x="179.3" y="360.2">1</text>
<text x="179.3" y="362.7">2</text>
<text x="199.2" y="363.2" transform="rotate(-90 199.2 363.2)">100nF 100nF 100nF 100nF</text>
<text x="202.2" y="363.2" transform="rotate(-90 202.2 363.2)">C121</text>
<text x="219.6" y="365.8">OSC125_B_N</text>
<text x="443" y="360.7">TITLE:</text>
<text x="50.5" y="370.3">1</text>
<text x="54.1" y="371.6">EN</text>
<text x="69.7" y="367.3">Y2</text>
<text x="81.8" y="371.6">OUT+</text>
<text x="90.4" y="370.3">4</text>
<text x="127.9" y="367.8">13</text>
<text x="127.9" y="370.3">12</text>
<text x="132.8" y="366.6">VCC</text>
<text x="132.8" y="369.1">GND</text>
<text x="132.8" y="371.6">IN</text>
<text x="165.1" y="368.4">SY89833ALMG</text>
<text x="379.5" y="369.6">DRAWN:</text>
<text x="417.6" y="369.6">DATED:</text>
<text x="50.5" y="372.9">2</text>
<text x="50.5" y="375.4">3</text>
<text x="54.1" y="374.2">NC</text>
<text x="54.1" y="376.7">GND</text>
<text x="82.6" y="374.2">OUT-</text>
<text x="83.8" y="376.7">VCC</text>
<text x="90.4" y="372.9">5</text>
<text x="90.4" y="375.4">6</text>
<text x="129.2" y="372.9">9</text>
<text x="129.2" y="375.4">8</text>
<text x="132.8" y="374.2">IN_B</text>
<text x="132.8" y="376.7">EN</text>
<text x="169.4" y="372.4">U19-D</text>
<text x="174" y="376.7">Q2</text>
<text x="179.3" y="375.4">3</text>
<text x="179.3" y="378">4</text>
<text x="185.4" y="375.9">OSC125_C_P</text>
<text x="65.8" y="381.1">CCLD-033</text>
<text x="128.4" y="378.2">17</text>
<text x="133.1" y="379">H/S</text>
<text x="165.1" y="383.6">SY89833ALMG</text>
<text x="171.2" y="379.3">Q2_B</text>
<text x="185.4" y="378.5">OSC125_C_N</text>
<text x="379.5" y="379.7">CHECKED:</text>
<text x="417.6" y="379.7">DATED:</text>
<text x="453.4" y="381">CODE:</text>
<text x="477.5" y="381">SIZE:</text>
<text x="514.3" y="381">DRAWING NO:</text>
<text x="558.8" y="381">REV:</text>
<text x="48.3" y="387.3">GND</text>
<text x="129.5" y="385.2">SY89833ALMG</text>
<text x="169.5" y="387.6">U19-E</text>
<text x="219.7" y="388.6">OSC125_D_P</text>
<text x="379.5" y="389.9">QUALITY CONTROL:</text>
<text x="417.6" y="389.9">DATED:</text>
<text x="127" y="392.4">GND</text>
<text x="171.2" y="394.5">Q3_B</text>
<text x="174" y="392">Q3</text>
<text x="179.3" y="390.7">5</text>
<text x="179.3" y="393.2">6</text>
<text x="165.1" y="398.9">SY89833ALMG</text>
<text x="219.4" y="396.2">OSC125_D_N</text>
<text x="379.5" y="400">RELEASED:</text>
<text x="417.6" y="400">DATED:</text>
<text x="443.2" y="403.9">SCALE:</text>
<text x="524.5" y="403.9">SHEET:</text>
<text x="536.2" y="403.9">OF</text>
</g>
</svg>
